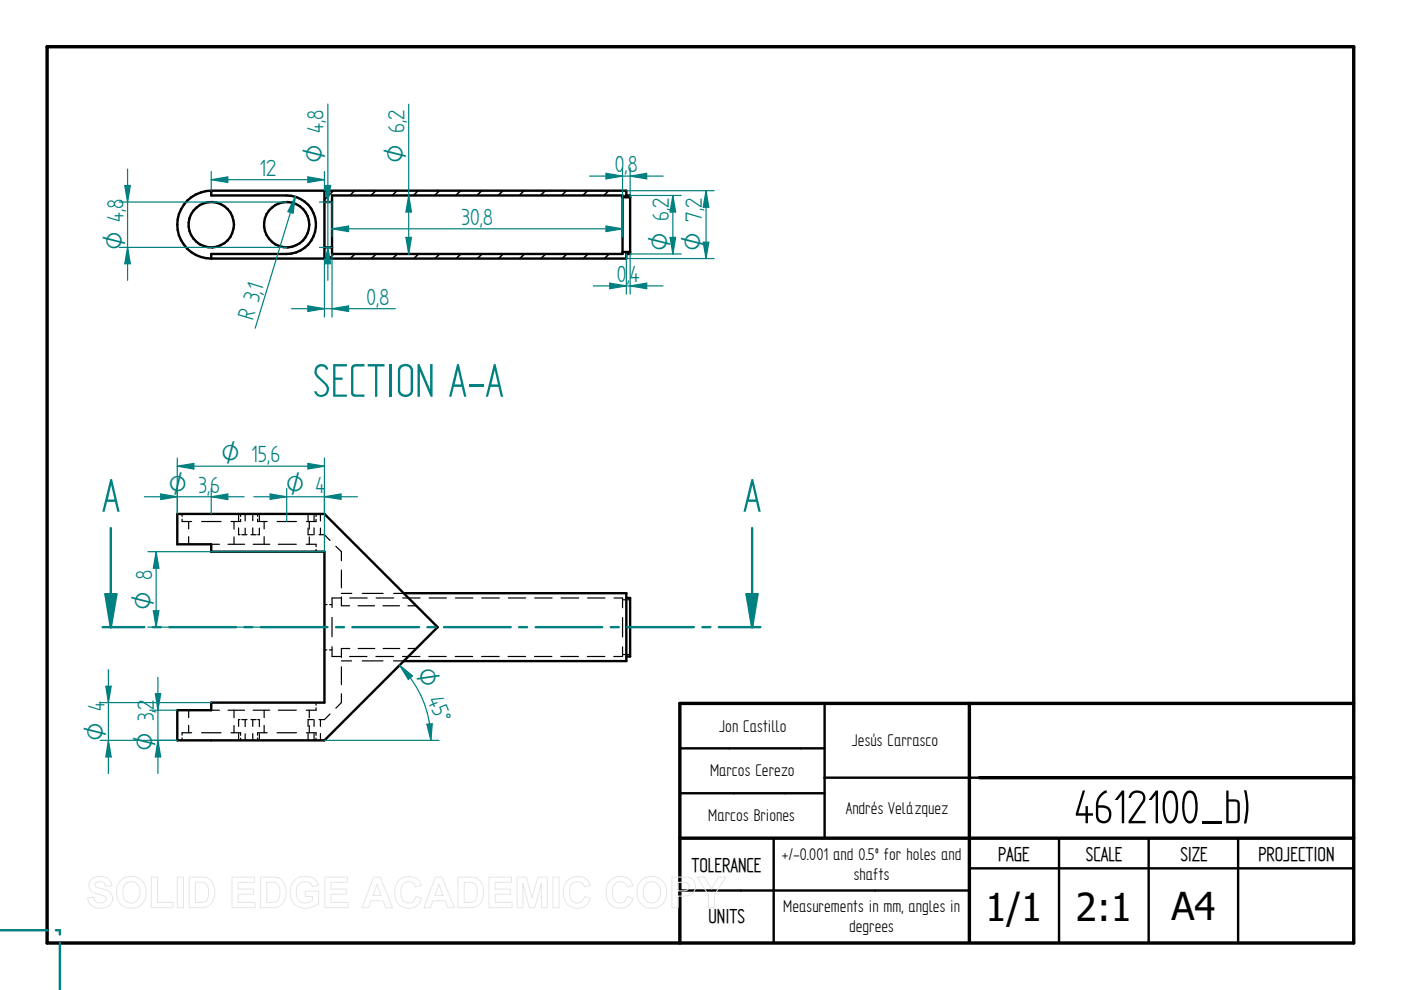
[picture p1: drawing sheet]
<svg xmlns="http://www.w3.org/2000/svg" width="297mm" height="210mm" viewBox="0 0 297 210" stroke-linecap="round" stroke-linejoin="round" font-family="sans-serif">
<path d="M10 9.9h277v190h-277zM205.5 149.1v50.5M287 149.1h-142.9v50.8M144.1 177.7h142.9M207.6 164.9h79.4" fill="none" stroke="#000" stroke-width=".72"/>
<g fill="none" stroke="#000" stroke-width=".51">
<path d="M37.6 109h31.2l24 24-24 24h-31.2v-6.4h7.2v-1.6h24v-32h-24v-1.6h-7.2zM85.6 125.8h47.2v14.4h-47.2M132.8 126.8h.8v12.4h-.8M144.1 158.7h30.7M174.8 149.1v28.6M144.1 168.2h30.7M164 177.7v22.2M207.6 164.9h-32.8M224.5 177.7v22.2M243.5 177.7v22.2M262.5 177.7v22.2M144.1 188.8h61.4"/>
<path d="M205.5 184.1h81.5"/>
</g>
<path d="M0 197.2h10.1M11.9 197.2h.8v.9M12.7 199.9v10" fill="none" stroke="#008080" stroke-width=".51"/>
<g fill="none" stroke="#000" stroke-width=".25">
<path d="M38.6 110.1v.5h2M38.6 109v.5M40 110.6v1.5M40 113.8v1.6M42.8 110.6h4.1M44.8 115.4h1.7M48.3 115.4h3.6M49.6 110.6v1.6M49.6 113.8v1.6M50.6 111.9v1.5h.3M50.6 109v1.4M51 110.1v.5h-2"/>
<path d="M51 109v.5M51.3 113.4h1.1M52 109v1.4M52 112v1.4M53.2 113.4h1.1M53.6 109v1.4M53.6 111.9v1.5M53.7 115.4h3.5M54.6 110.1v.5h2M54.6 109v.5M55 112v1.4h-.4M55 109v1.4"/>
<path d="M56 110.6v1.5M56 113.8v1.6M58.8 110.6h4.1M59 115.4h3.8M64.9 115.4h2.1v.5M65.3 112v1.4h1.1M65.3 109v1.4M65.6 110.6v1.6M65.6 113.8v1.6M66.6 109v1.4M66.6 111.9v1.5M67 110.1v.5h-2"/>
<path d="M67 109v.5M67 116.5v.5M67.6 113.4h1.2l1.2 1.2M67.9 109v1.4M67.9 112v1.4M71.2 115.8l1.2 1.2v1.9M68.8 128.2h.5M68.8 137.8h.5M69.8 137.8h.6M69.9 128.2h.5M70.4 130.9v4.1M70.4 137.1v2.1h1.8"/>
<path d="M72.3 126.8h-1.9v2M72.4 120.9v3.7M72.4 126.6v1.8h1.7M72.4 125.8h2.2M74.1 139.2h3.7M74.2 137.5h-1.8v1.9M74.2 126.8h3.6M75.9 128.4h3.5M75.9 137.5h3.6M76.8 125.8h4.4M79.7 139.2h3.7M79.8 126.8h3.7"/>
<path d="M81.2 128.4h3.5M81.2 137.5h3.5M83.5 125.8h2.1M85.3 139.2h3.7M85.4 126.8h3.7M86.5 128.4h1.8M86.5 137.5h1.8M90.9 139.2h3.7M91 126.8h3.7M96.5 139.2h3.7M96.6 126.8h3.6M102.1 139.2h3.7"/>
<path d="M102.1 126.8h3.8M107.7 139.2h3.7M107.8 126.8h3.7M113.3 139.2h3.7M113.4 126.8h3.6M118.9 139.2h3.7M119 126.8h3.7M124.5 139.2h3.7M124.6 126.8h3.7M130.2 126.8h1.8v2.1M132 127.2h.5M132 130.9v4.1"/>
<path d="M132 137.2v2h-1.9M132 138.8h.5M133.1 138.8h.5M133.1 127.2h.5M38.6 156.5v.5M40 150.6v1.5M40 153.8v1.6M40.6 155.4h-2v.5M42.8 155.4h4.1M44.8 150.6h1.7M48.3 150.6h3.6M49 155.4h2v.5"/>
<path d="M49.6 150.6v1.6M49.6 153.8v1.6M50.6 155.5v1.5M50.9 152.6h-.3v1.4M51 156.5v.5M51.3 152.6h1.1M52 152.6v1.5M52 155.6v1.4M53.2 152.6h1.1M53.6 152.6v1.4M53.6 155.5v1.5M53.7 150.6h3.5"/>
<path d="M54.6 156.5v.5M54.6 152.6h.4v1.5M55 155.6v1.4M56 150.6v1.5M56 153.8v1.6M56.6 155.4h-2v.5M58.8 155.4h4.1M59 150.6h3.8M65 155.4h2v.5M65.3 155.5v1.5M65.6 150.6v1.6M65.6 153.8v1.6"/>
<path d="M66.4 152.6h-1.1v1.4M66.6 152.6v1.4M66.6 155.5v1.5M67 150.1v.5h-2.1M67 149v.5M67 156.5v.5M67.9 152.6v1.4M67.9 155.5v1.5M70 151.4l-1.2 1.2h-1.2M72.4 141.4v3.8M72.4 147.1v1.9l-1.2 1.2M72.4 140.1h2.1"/>
<path d="M76.8 140.1h4.4M83.4 140.1h2.2"/>
</g>
<path d="M68.8 157h24.3M90.5 153.5h1.1l-.2 3.5z" fill="none" stroke="#008080" stroke-width=".25"/>
<path d="M90.5 153.5h1.1l-.2 3.5z" fill="#008080"/>
<path d="M84.7 141.1l2.8 2.2-.9 .8z" fill="none" stroke="#008080" stroke-width=".25"/>
<path d="M84.7 141.1l2.8 2.2-.9 .8z" fill="#008080"/>
<path d="M31.7 150.6h5.9M31.7 157h5.9M32.9 147.1h1.2l-.6 3.5zM84.7 141.1a22.5 22.5 0 0 1 6.7 15.9" fill="none" stroke="#008080" stroke-width=".25"/>
<path d="M32.9 147.1h1.2l-.6 3.5z" fill="#008080"/>
<path d="M33.5 157l.6 3.5h-1.2z" fill="none" stroke="#008080" stroke-width=".25"/>
<path d="M33.5 157l.6 3.5h-1.2z" fill="#008080"/>
<path d="M21.2 157h16.4M21.2 149h23.6M23 157l.6 3.5h-1.2zM33.5 143.6v20.4" fill="none" stroke="#008080" stroke-width=".25"/>
<path d="M23 157l.6 3.5h-1.2z" fill="#008080"/>
<path d="M22.4 145.5h1.2l-.6 3.5z" fill="none" stroke="#008080" stroke-width=".25"/>
<path d="M22.4 145.5h1.2l-.6 3.5z" fill="#008080"/>
<path d="M31.4 117h37.4M31.4 133h37.4M32.5 129.5h1.2l-.6 3.5zM23 142v22" fill="none" stroke="#008080" stroke-width=".25"/>
<path d="M32.5 129.5h1.2l-.6 3.5z" fill="#008080"/>
<path d="M33.1 117l.6 3.5h-1.2z" fill="none" stroke="#008080" stroke-width=".25"/>
<path d="M33.1 117l.6 3.5h-1.2z" fill="#008080"/>
<path d="M37.6 97.1v11.9M65.3 98.3l3.5 .5-3.5 .6zM68.8 97.1v19.9M33.1 117v16" fill="none" stroke="#008080" stroke-width=".25"/>
<path d="M65.3 98.3l3.5 .5-3.5 .6z" fill="#008080"/>
<path d="M37.6 98.8l3.5-.5v1.1z" fill="none" stroke="#008080" stroke-width=".25"/>
<path d="M37.6 98.8l3.5-.5v1.1z" fill="#008080"/>
<path d="M37.6 98.8h31.2M37.6 103.6v5.4M44.8 105.3l3.5-.6v1.2zM44.8 103.6v5.4" fill="none" stroke="#008080" stroke-width=".25"/>
<path d="M44.8 105.3l3.5-.6v1.2z" fill="#008080"/>
<path d="M34.1 104.7l3.5 .6-3.5 .6z" fill="none" stroke="#008080" stroke-width=".25"/>
<path d="M34.1 104.7l3.5 .6-3.5 .6z" fill="#008080"/>
<path d="M30.6 105.3h21.2M60.8 103.5v7.1M68.8 105.3l3.5-.6v1.2zM68.8 103.5v5.5" fill="none" stroke="#008080" stroke-width=".25"/>
<path d="M68.8 105.3l3.5-.6v1.2z" fill="#008080"/>
<path d="M57.3 104.7l3.5 .6-3.5 .6z" fill="none" stroke="#008080" stroke-width=".25"/>
<path d="M57.3 104.7l3.5 .6-3.5 .6z" fill="#008080"/>
<path d="M53.8 105.3h22" fill="none" stroke="#008080" stroke-width=".25"/>
<g fill="none" stroke="#008080" stroke-width=".51">
<path d="M159.5 112v21h-7.1M23.5 133h7.1M32.4 133h1.7M35.9 133h14.1M51.8 133h1.7M55.3 133h14.1M71.2 133h1.7M74.7 133h14.2M90.6 133h1.8M94.1 133h14.2M110.1 133h1.7M113.6 133h14.1"/>
<path d="M129.5 133h1.7M133 133h14.1M148.9 133h1.7"/>
</g>
<path d="M158.3 126h2.3l-1.1 7z" fill="#008080"/>
<path d="M23.5 112v21M158.3 126h2.3l-1.1 7z" fill="none" stroke="#008080" stroke-width=".51"/>
<path d="M22.3 126h2.4l-1.2 7z" fill="#008080"/>
<path d="M21.8 133h1.7M22.3 126h2.4l-1.2 7zM159.5 133h1.7" fill="none" stroke="#008080" stroke-width=".51"/>
<g fill="none" stroke="#000" stroke-width=".34">
<path d="M70.7 40.4l-1.9 1.9M70.8 53.8l-1 1M75.2 40.4l-1 1M75.3 53.8l-1.1 1M79.7 40.4l-1 1M79.8 53.8l-1.1 1M84.2 40.4l-1 1M84.2 53.8l-1 1M88.6 40.4l-.9 1M88.7 53.8l-.9 1M93.2 40.4l-1 1M93.2 53.8l-1 1"/>
<path d="M97.7 40.4l-1.1 1M97.7 53.8l-1 1M102.1 40.4l-1 1M102.2 53.8l-1 1M106.6 40.4l-1 1M106.7 53.8l-1 1M111.1 40.4l-1 1M111.2 53.8l-1 1M115.6 40.4l-1 1M115.7 53.8l-1 1M120.1 40.4l-1 1M120.2 53.8l-1 1"/>
<path d="M124.6 40.4l-1 1M124.7 53.8l-1 1M129.1 40.4l-1 1M129.2 53.8l-1.1 1M132.8 41.2l-.6 .6M132.8 54.7l-.2 .1"/>
</g>
<g fill="none" stroke="#000" stroke-width=".51">
<path d="M44.8 40.4h88v1h.8v12.4h-.8v1h-64M44.8 54.8h24M44.8 40.4a7.2 7.2 0 0 0-7.2 7.2 7.2 7.2 0 0 0 7.2 7.2M44.8 40.4v1h16a6.2 6.2 0 0 1 6.2 6.2 6.2 6.2 0 0 1-6.2 6.2h-16v1M68.8 42.8h1.6M68.8 40.4v14.4M68.8 52.5h1.6M70.4 41.4h61.6v12.4h-61.6zM132 53.4h1.6M132 41.8h1.6"/>
<circle cx="44.8" cy="47.6" r="4.8"/>
<circle cx="60.8" cy="47.6" r="4.8"/>
</g>
<path d="M133.6 41.4h10.8M133.6 53.8h10.8M142.7 41.4l.6 3.6h-1.2z" fill="none" stroke="#008080" stroke-width=".25"/>
<path d="M142.7 41.4l.6 3.6h-1.2z" fill="#008080"/>
<path d="M142.1 50.3h1.2l-.6 3.5z" fill="none" stroke="#008080" stroke-width=".25"/>
<path d="M142.1 50.3h1.2l-.6 3.5z" fill="#008080"/>
<path d="M132.8 54.8h18.6M132.8 40.4h18.6M142.7 41.4v12.4M149.1 51.4h1.2l-.6 3.4z" fill="none" stroke="#008080" stroke-width=".25"/>
<path d="M149.1 51.4h1.2l-.6 3.4z" fill="#008080"/>
<path d="M149.7 40.4l.6 3.5h-1.2z" fill="none" stroke="#008080" stroke-width=".25"/>
<path d="M149.7 40.4l.6 3.5h-1.2z" fill="#008080"/>
<path d="M132 35.6v6.2M133.6 37.3l3.5-.6v1.2zM133.6 35.6v6.2M149.7 40.4v14.4" fill="none" stroke="#008080" stroke-width=".25"/>
<path d="M133.6 37.3l3.5-.6v1.2z" fill="#008080"/>
<path d="M128.5 36.7l3.5 .6-3.5 .6z" fill="none" stroke="#008080" stroke-width=".25"/>
<path d="M128.5 36.7l3.5 .6-3.5 .6z" fill="#008080"/>
<path d="M125 37.3h15.6M132.8 53.8v8.6M133.6 53.8v8.6M133.6 60.6l3.5-.6v1.2z" fill="none" stroke="#008080" stroke-width=".25"/>
<path d="M133.6 60.6l3.5-.6v1.2z" fill="#008080"/>
<path d="M129.3 60l3.5 .6-3.5 .6z" fill="none" stroke="#008080" stroke-width=".25"/>
<path d="M129.3 60l3.5 .6-3.5 .6z" fill="#008080"/>
<path d="M70.4 42.8v7.4M128.5 47.9l3.5 .6-3.5 .6zM132 41.8v8.4M125.8 60.6h14.8" fill="none" stroke="#008080" stroke-width=".25"/>
<path d="M128.5 47.9l3.5 .6-3.5 .6z" fill="#008080"/>
<path d="M70.4 48.5l3.5-.6v1.2z" fill="none" stroke="#008080" stroke-width=".25"/>
<path d="M70.4 48.5l3.5-.6v1.2z" fill="#008080"/>
<path d="M70.4 48.5h61.6M86.7 41.4l.5 3.6h-1.1z" fill="none" stroke="#008080" stroke-width=".25"/>
<path d="M86.7 41.4l.5 3.6h-1.1z" fill="#008080"/>
<path d="M86.1 50.3h1.1l-.5 3.5z" fill="none" stroke="#008080" stroke-width=".25"/>
<path d="M86.1 50.3h1.1l-.5 3.5z" fill="#008080"/>
<path d="M68.9 39.3h1.2l-.6 3.5zM86.7 22.1v31.7M67.7 42.8h2.7M67.7 52.5h2.7" fill="none" stroke="#008080" stroke-width=".25"/>
<path d="M68.9 39.3h1.2l-.6 3.5z" fill="#008080"/>
<path d="M69.5 52.5l.6 3.4h-1.2z" fill="none" stroke="#008080" stroke-width=".25"/>
<path d="M69.5 52.5l.6 3.4h-1.2z" fill="#008080"/>
<path d="M69.5 22.1v37.3M62.6 41.7l-8.5 27.9M62.6 41.7l-.5 3.5-1.1-.3z" fill="none" stroke="#008080" stroke-width=".25"/>
<path d="M62.6 41.7l-.5 3.5-1.1-.3z" fill="#008080"/>
<path d="M26.5 39.3h1.1l-.6 3.5zM25.3 42.8h35.5M25.3 52.5h35.5" fill="none" stroke="#008080" stroke-width=".25"/>
<path d="M26.5 39.3h1.1l-.6 3.5z" fill="#008080"/>
<path d="M27 52.5l.6 3.4h-1.1z" fill="none" stroke="#008080" stroke-width=".25"/>
<path d="M27 52.5l.6 3.4h-1.1z" fill="#008080"/>
<path d="M27 35.9v23.5M44.8 38.1l3.5-.6v1.2zM44.8 36.4v4M68.8 36.4v4" fill="none" stroke="#008080" stroke-width=".25"/>
<path d="M44.8 38.1l3.5-.6v1.2z" fill="#008080"/>
<path d="M65.3 37.5l3.5 .6-3.5 .6z" fill="none" stroke="#008080" stroke-width=".25"/>
<path d="M65.3 37.5l3.5 .6-3.5 .6z" fill="#008080"/>
<path d="M44.8 38.1h24M68.8 54.8v12.4M70.4 53.8v13.4M70.4 65.4l3.5-.5v1.1z" fill="none" stroke="#008080" stroke-width=".25"/>
<path d="M70.4 65.4l3.5-.5v1.1z" fill="#008080"/>
<path d="M65.3 64.9l3.5 .5-3.5 .6z" fill="none" stroke="#008080" stroke-width=".25"/>
<path d="M65.3 64.9l3.5 .5-3.5 .6z" fill="#008080"/>
<path d="M61.8 65.4h22" fill="none" stroke="#008080" stroke-width=".25"/>
<g fill="none" stroke="#e6e6e6" stroke-width=".21">
<path d="M19.3 186.5a3.1 3.1 0 0 1 4 .2l.4 1.1-1.3 .1a1.28 1.28 0 0 0-1-1 1.28 1.28 0 0 0-1.3 .5v.4a5.6 5.6 0 0 0 2.5 .9 1.98 1.98 0 0 1 1.2 2.4 1.98 1.98 0 0 1-2.2 1.5 2.48 2.48 0 0 1-3-2.2l1.2-.2a1.44 1.44 0 0 0 1.3 1.3 1.44 1.44 0 0 0 1.5-.9 1.18 1.18 0 0 0-1.4-.9 2.36 2.36 0 0 1-2.4-2l.1-.7zM25.8 186.5a3.3 3.3 0 0 1 3.9-.1 3.3 3.3 0 0 1 1.2 3.8 3.2 3.2 0 0 1-3.8 2.3 3.2 3.2 0 0 1-2.4-3.8 3 3 0 0 1 1.1-2.2zM26.5 187.5a1.87 1.87 0 0 1 2.2-.4 1.87 1.87 0 0 1 1 2.1 1.87 1.87 0 0 1-1.8 2.3 1.87 1.87 0 0 1-1.9-2.3l.1-.8zM32.1 186h1.3v5.3h3.3v1.1h-4.6zM37.6 186h1.3v6.4h-1.3zM40.1 186h2.4a2.79 2.79 0 0 1 3 3.3 2.79 2.79 0 0 1-2.9 3.1h-2.5zM41.4 187.1a2.64 2.64 0 0 1 2.5 .5 3.3 3.3 0 0 1-.3 3.5l-.8 .2h-1.4zM49.2 186h4.8v1.1h-3.5v1.4h3.2v1.1h-3.2v1.7h3.6v1.1h-4.9zM55.2 186h2.4a2.79 2.79 0 0 1 3.1 3.3 2.79 2.79 0 0 1-3 3.1h-2.5zM56.6 187.1a2.64 2.64 0 0 1 2.4 .5 3.3 3.3 0 0 1-.3 3.5l-.8 .2h-1.3zM62.3 186.8a3.6 3.6 0 0 1 4.6-.2l.6 1.1-1.3 .3a1.8 1.8 0 0 0-2.2-1 1.8 1.8 0 0 0-1.2 2.1 2.01 2.01 0 0 0 1.1 2.2 2.01 2.01 0 0 0 2.3-.4v-.8h-1.5v-1.1h2.9v2.6a3.8 3.8 0 0 1-5.5-.3 4 4 0 0 1 .2-4.5zM68.9 186h4.8v1.1h-3.5v1.4h3.2v1.1h-3.2v1.7h3.6v1.1h-4.9z"/>
<path d="M79.2 186h1.4l2.6 6.4h-1.4l-.6-1.4h-2.5l-.6 1.4h-1.4zM79.9 187.5l.9 2.4h-1.7zM84.5 186.7a2.87 2.87 0 0 1 4.9 1l-1.3 .3a1.6 1.6 0 0 0-1.8-1 1.6 1.6 0 0 0-1.3 1.7 2.19 2.19 0 0 0 1.3 2.7 1.55 1.55 0 0 0 1.9-1.3l1.2 .4a2.93 2.93 0 0 1-3.4 2 2.93 2.93 0 0 1-2.3-3.3v-.6a3.2 3.2 0 0 1 .8-1.9zM92.3 186h1.4l2.6 6.4h-1.4l-.5-1.4h-2.6l-.5 1.4h-1.4zM93 187.5l.9 2.4h-1.7zM97.1 186h2.4a2.79 2.79 0 0 1 3 3.3 2.79 2.79 0 0 1-2.9 3.1h-2.5zM98.4 187.1a2.64 2.64 0 0 1 2.4 .5 3.3 3.3 0 0 1-.2 3.5l-.9 .2h-1.3zM103.7 186h4.8v1.1h-3.5v1.4h3.2v1.1h-3.2v1.7h3.6v1.1h-4.9zM109.6 186h2l1.2 4.4 1.2-4.4h2v6.4h-1.2v-5.1l-1.4 5.1h-1.2l-1.3-5.1v5.1h-1.3zM117.2 186h1.3v6.4h-1.3zM120.3 186.7a2.87 2.87 0 0 1 4.8 1l-1.2 .3a1.6 1.6 0 0 0-1.9-1 1.6 1.6 0 0 0-1.2 1.7 2.19 2.19 0 0 0 1.3 2.7 1.55 1.55 0 0 0 1.8-1.3l1.3 .4a2.93 2.93 0 0 1-3.5 2 2.93 2.93 0 0 1-2.2-3.3v-.6a3.2 3.2 0 0 1 .8-1.9zM129.3 186.7a2.87 2.87 0 0 1 4.9 1l-1.2 .3a1.6 1.6 0 0 0-1.9-1 1.6 1.6 0 0 0-1.3 1.7 2.19 2.19 0 0 0 1.3 2.7 1.55 1.55 0 0 0 1.9-1.3l1.2 .4a2.93 2.93 0 0 1-3.4 2 2.93 2.93 0 0 1-2.3-3.3l.1-.6a3.2 3.2 0 0 1 .7-1.9z"/>
<path d="M136.2 186.5a3.3 3.3 0 0 1 3.9-.1 3.3 3.3 0 0 1 1.1 3.8 3.2 3.2 0 0 1-3.7 2.3 3.2 3.2 0 0 1-2.4-3.8 3 3 0 0 1 1.1-2.2zM136.9 187.5a1.87 1.87 0 0 1 2.2-.4 1.87 1.87 0 0 1 .9 2.1 1.87 1.87 0 0 1-1.8 2.3 1.87 1.87 0 0 1-1.8-2.3l.1-.8zM142.4 186h2.1a2.5 2.5 0 0 1 2.7 1 2.08 2.08 0 0 1-.1 2.2 2.08 2.08 0 0 1-2.1 .8h-1.2v2.4h-1.4zM143.8 187.1h.6a1.28 1.28 0 0 1 1.7 .9 1.22 1.22 0 0 1-1.6 .9h-.7zM147.8 186h1.5l1.6 2.5 1.4-2.5h1.6l-2.4 3.7v2.7h-1.3v-2.7z"/>
</g>
<g font-size="11.3" fill="#008080">
<text x="66.3" y="84.1">SECTION A-A</text>
<text x="21.6" y="108.5">A</text>
<text x="157.5" y="108.5">A</text>
</g>
<text font-size="11.3" x="227.7" y="174.5">4612100_b)</text>
<g font-size="8.1">
<text x="208.9" y="195.3">1/1</text>
<text x="228.1" y="195.3">2:1</text>
<text x="248.4" y="195.1">A4</text>
</g>
<g font-size="5.6" fill="#008080">
<text x="55" y="37.2">12</text>
<text x="130.3" y="36.4">0,8</text>
<text x="97.8" y="47.6">30,8</text>
<text x="130.8" y="59.7">0,4</text>
<text x="55.5" y="61.8" transform="rotate(-73 55.5 61.8)">1</text>
<text x="77.7" y="64.6">0,8</text>
<text x="53.6" y="68.2" transform="rotate(-73 53.6 68.2)">R 3,</text>
<text x="32.6" y="152.9" transform="rotate(-90 32.6 152.9)">3,2</text>
</g>
<g font-size="5.4" fill="#008080">
<text x="68.6" y="34.6" transform="rotate(-90 68.6 34.6)">O 4,8</text>
<text x="85.8" y="34.6" transform="rotate(-90 85.8 34.6)">O 6,2</text>
<text x="26.2" y="53.1" transform="rotate(-90 26.2 53.1)">O 4,8</text>
<text x="141.8" y="53.3" transform="rotate(-90 141.8 53.3)">O 6,2</text>
<text x="148.8" y="53.3" transform="rotate(-90 148.8 53.3)">O 7,2</text>
<text x="46.9" y="98">O 15,6</text>
<text x="35.7" y="104.4">O 3,6</text>
<text x="60.6" y="104.4">O 4</text>
<text x="32.3" y="129.3" transform="rotate(-90 32.3 129.3)">O 8</text>
<text x="88.2" y="142.5" transform="rotate(67 88.2 142.5)">O 45°</text>
<text x="22.1" y="157.2" transform="rotate(-90 22.1 157.2)">O 4</text>
<text x="32.6" y="159.3" transform="rotate(-90 32.6 159.3)">O</text>
</g>
<g font-size="4.8">
<text x="146.6" y="184.8">TOLERANCE</text>
<text x="211.6" y="182.5">PAGE</text>
<text x="230.2" y="182.5">SCALE</text>
<text x="250.3" y="182.5">SIZE</text>
<text x="266.8" y="182.5">PROJECTION</text>
<text x="150.2" y="195.8">UNITS</text>
</g>
<g font-size="4.1">
<text x="152.5" y="155.1">Jon Castillo</text>
<text x="180.6" y="158.2">Jesús Carrasco</text>
<text x="150.5" y="164.5">Marcos Cerezo</text>
<text x="179.3" y="172.6">Andrés Velázquez</text>
<text x="150.2" y="174.1">Marcos Briones</text>
<text x="165.8" y="182.4">+/-0.001 and 0.5º for holes and</text>
<text x="181" y="186.6">shafts</text>
<text x="166.1" y="193.5">Measurements in mm, angles in</text>
<text x="180" y="197.6">degrees</text>
</g>
</svg>
